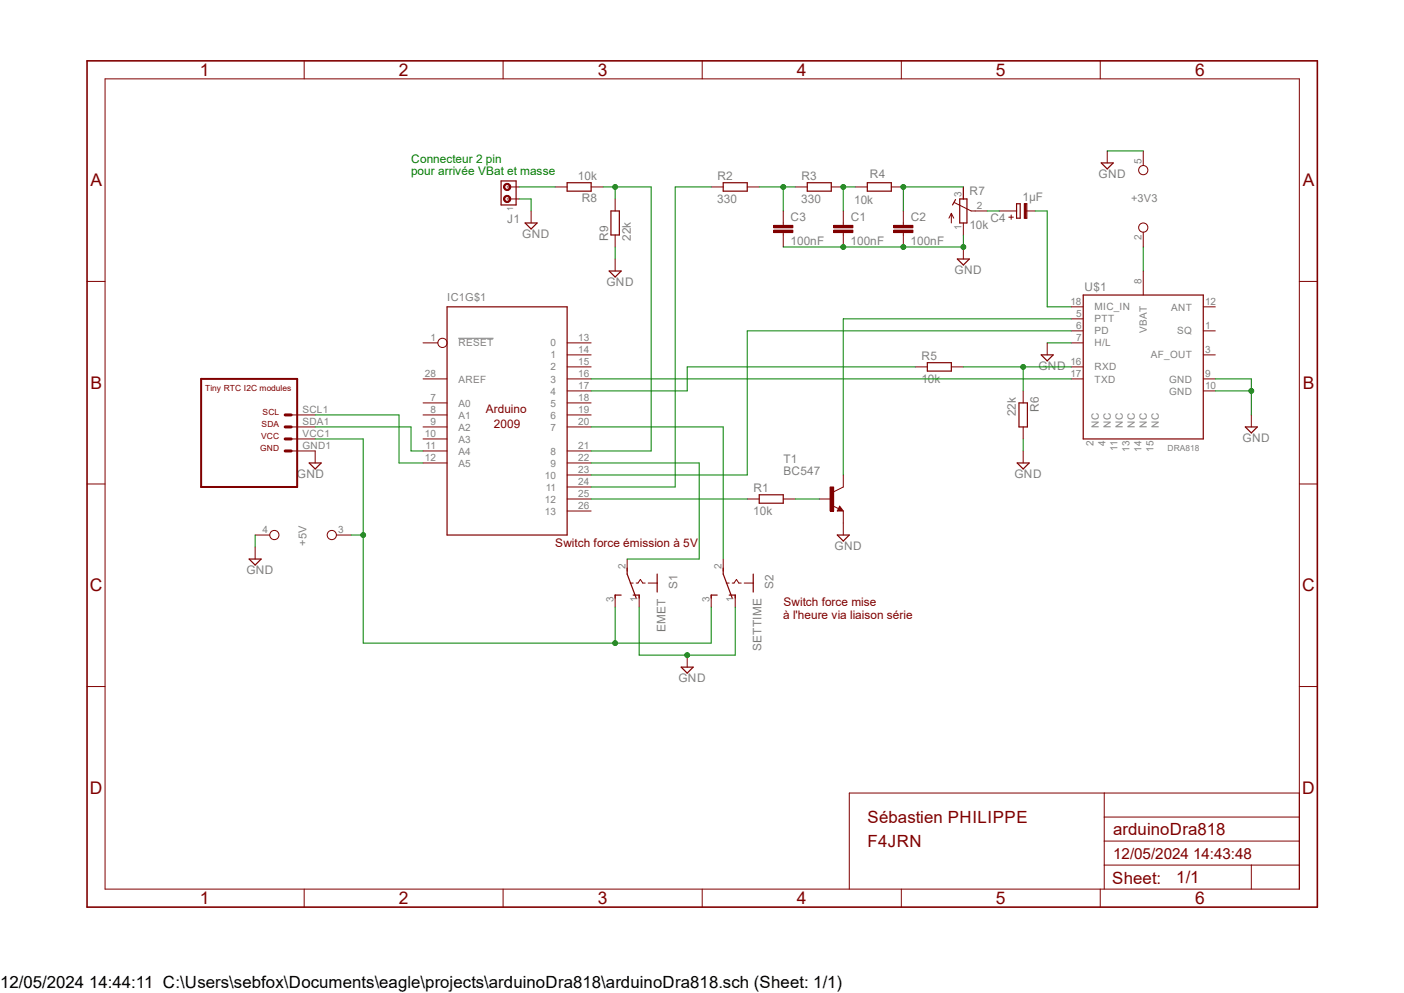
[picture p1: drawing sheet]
<svg xmlns="http://www.w3.org/2000/svg" width="297mm" height="210mm" viewBox="0 0 297 210" stroke-linecap="round" stroke-linejoin="round" font-family="sans-serif">
<path d="M96.9 71.5h7.5" fill="none" stroke="#808080" stroke-width=".21"/>
<g fill="none" stroke="#800000" stroke-width=".21">
<path d="M168.2 39.5h2.6M175.9 39.5h2.5M180.9 39.5h2.6M188.6 39.5h2.5M178.4 47.2v.5M178.4 49.2v.5M241.9 57.3v5.1M193.6 77.6h2.6M201.3 77.6h2.5M226.6 70h2.6M226.6 64.9h2.6M226.6 67.4h2.6"/>
<path d="M226.6 77.6h2.6M226.6 72.5h2.6M254.6 70h2.5M254.6 64.9h2.5M254.6 75.1h2.5M216.5 82.7v2.5M216.5 90.3v2.5M226.6 80.1h2.6M254.6 80.1h2.5M254.6 82.7h2.5M158.1 105.5h2.5M165.7 105.5h2.5"/>
</g>
<path d="M170.8 38.7h5.1v1.7h-5.1zM183.5 38.7h5.1v1.7h-5.1zM196.2 76.7h5.1v1.8h-5.1zM229.2 62.4h25.4v30.4h-25.4zM215.6 85.2h1.7v5.1h-1.7zM160.6 104.6h5.1v1.8h-5.1z" fill="none" stroke="#800000" stroke-width=".25"/>
<path d="M176.4 48.7h4v.5h-4z" fill-rule="evenodd" fill="#800000"/>
<path d="M176.4 48.7h4v.5h-4z" fill="none" stroke="#800000" stroke-width=".21"/>
<path d="M176.4 47.7h4v.5h-4z" fill-rule="evenodd" fill="#800000"/>
<path d="M176.4 47.7h4v.5h-4zM178.4 44.6v2.6M178.4 49.7v2.5M191.1 47.2v.5M191.1 49.2v.5" fill="none" stroke="#800000" stroke-width=".21"/>
<path d="M189.1 48.7h4v.5h-4z" fill-rule="evenodd" fill="#800000"/>
<path d="M189.1 48.7h4v.5h-4z" fill="none" stroke="#800000" stroke-width=".21"/>
<path d="M189.1 47.7h4v.5h-4z" fill-rule="evenodd" fill="#800000"/>
<path d="M203.8 39.5v2.6M189.1 47.7h4v.5h-4zM191.1 44.6v2.6M191.1 49.7v2.5M201.3 45.1v2.1M201.3 45.1l-.6 1M201.3 45.1l.5 1M201.9 42.8l3.5 1.8h3.4M203.8 47.2v2.5M176.1 107l1.3 .6M177.6 107.1l.8 1h-1.3zM178.4 103l-2 1" fill="none" stroke="#800000" stroke-width=".21"/>
<path d="M202.1 42.2l-.6 1.1M203 42.1h1.6v5.1h-1.6zM177.6 107.6l.2 .2h-.4l.2-.5 .5 .6h-.7" fill="none" stroke="#800000" stroke-width=".25"/>
<path d="M175.6 103h.8v5.1h-.8z" fill-rule="evenodd" fill="#800000"/>
<g fill="none" stroke="#800000" stroke-width=".21">
<path d="M22.2 16.7h252.7v171.3h-252.7zM64.3 12.9v3.8M106.4 12.9v3.8M148.5 12.9v3.8M190.7 12.9v3.8M232.7 12.9v3.8M117.4 39.5h2.6M125.1 39.5h2.5M150.5 39.5h2.5M158.1 39.5h2.5M234.2 31.9v2.6M241.9 31.9v3.1"/>
<path d="M18.4 59.5h3.8M130.1 42.1v2.5M130.1 49.7v2.5M130.1 54.8v2.5M165.7 47.2v.5M165.7 49.2v.5M203.8 52.2v2.6M211.4 44.6h3.7M213.4 45.9h1M213.9 45.5v.9M217 44.6h2M241.9 49.1v3.1"/>
<path d="M274.9 59.5h3.8M89.5 72.5h3.1M120 77.6h5.1M120 75.1h5.1M120 72.5h5.1M221.5 72.5v2.6M61.6 87.8h5.1M61.6 90.3h5.1M61.6 92.8h5.1M61.6 95.4h5.1v2.5M89.5 87.8h5.1M89.5 90.3h5.1"/>
<path d="M89.5 92.8h5.1M89.5 95.4h5.1M89.5 97.9h5.1M89.5 85.2h5.1M89.5 80.1h5.1M120 87.8h5.1M120 90.3h5.1M120 95.4h5.1M120 97.9h5.1M120 85.2h5.1M120 82.7h5.1M120 80.1h5.1"/>
<path d="M216.5 95.4v2.5M264.7 87.8v2.5M18.4 102.4h3.8M54 115.7v2.5M54 113.2h3.1M71.2 113.2h3.1M120 105.5h5.1M120 108.1h5.1M120 103h5.1M120 100.5h5.1M132.7 118.2v2.6M153 118.2v2.6"/>
<path d="M173.3 105.5h2.6M175.6 103h.8v5.1h-.8zM178.4 100.5v2.5M178.4 108.1v5.1M274.9 102.4h3.8M130.1 125.9v2.5M133.3 123.3h.6M134.6 123.3h.4l.5-.7 .5 .7h.5M135.2 125.9v2.5M137.1 123.3h1.9M145.4 138.6v2.5M150.5 125.9v2.5"/>
<path d="M153.6 123.3h.7M154.9 123.3h.4l.5-.7 .5 .7h.5M155.5 125.9v2.5M157.4 123.3h1.9M18.4 145.2h3.8M274.9 145.2h3.8M233.6 167.7v20.3M233.6 177.9h41.3M233.6 172.8h41.3M274.9 167.7h-95.2v20.3M64.3 188v3.9M106.4 188v3.9"/>
<path d="M148.5 188v3.9M190.7 188v3.9M232.7 188v3.9M233.6 183h41.3M264.7 183v5"/>
<circle cx="241.8" cy="36" r=".98"/>
<circle cx="241.8" cy="48.1" r=".98"/>
<circle cx="93.6" cy="72.5" r=".98"/>
<circle cx="58" cy="113.2" r=".98"/>
<circle cx="70.2" cy="113.2" r=".98"/>
</g>
<g fill="none" stroke="#800000" stroke-width=".25">
<path d="M120 38.7h5.1v1.7h-5.1zM153 38.7h5.1v1.7h-5.1zM233 34.5h2.5l-1.3 1.2zM128.9 57.3h2.5l-1.3 1.3zM129.2 44.6h1.8v5.1h-1.8zM202.5 54.8h2.6l-1.3 1.2zM215.1 43.1h.7v3h-.7zM216.7 43.1h.5v3h-.5zM217 43.1v3M94.6 64.9h25.4v48.3h-25.4zM220.3 75.1h2.5l-1.3 1.2zM65.4 97.9h2.5l-1.2 1.3z"/>
<path d="M215.2 97.9h2.5l-1.2 1.3zM263.4 90.3h2.6l-1.3 1.3zM52.7 118.2h2.5l-1.2 1.3zM177.1 113.2h2.6l-1.3 1.2zM131.4 125.9h-1.3v.6M132.7 120.1v1.3l1.9 5.1M133.9 125.9h1.3v.6M139 121.4v3.8M151.7 125.9h-1.2v.6M153 120.1v1.3l1.9 5.1M154.3 125.9h1.2v.6M159.3 121.4v3.8"/>
<path d="M144.1 141.1h2.5l-1.2 1.3z"/>
</g>
<path d="M42.5 80.1h20.4v22.9h-20.4z" fill="none" stroke="#800000" stroke-width=".42"/>
<path d="M60.3 90.3h1.3M60.3 87.8h1.3M60.3 95.4h1.3M60.3 92.8h1.3" fill="none" stroke="#800000" stroke-width=".64"/>
<path d="M18.4 12.9h260.3v179h-260.3z" fill="none" stroke="#800000" stroke-width=".34"/>
<path d="M163.7 48.7h4v.5h-4z" fill-rule="evenodd" fill="#800000"/>
<path d="M163.7 48.7h4v.5h-4z" fill="none" stroke="#800000" stroke-width=".21"/>
<path d="M163.7 47.7h4v.5h-4z" fill-rule="evenodd" fill="#800000"/>
<path d="M163.7 47.7h4v.5h-4zM165.7 44.6v2.6M165.7 49.7v2.5" fill="none" stroke="#800000" stroke-width=".21"/>
<path d="M106 38.3h3.2v5h-3.2z" fill="none" stroke="#800000" stroke-width=".25"/>
<path d="M106.8 41.4a.77 .77 0 0 1 1.2 .4 .77 .77 0 0 1-.6 1 .77 .77 0 0 1-.9-.7h.3a.51 .51 0 0 1 .6-.5 .51 .51 0 0 1 .3 .7 .51 .51 0 0 1-.7 .2l-.2-.4h-.3z" fill-rule="evenodd" fill="#800000"/>
<path d="M106.8 41.4a.77 .77 0 0 1 1.2 .4 .77 .77 0 0 1-.6 1 .77 .77 0 0 1-.9-.7h.3a.51 .51 0 0 1 .6-.5 .51 .51 0 0 1 .3 .7 .51 .51 0 0 1-.7 .2l-.2-.4h-.3z" fill="none" stroke="#800000" stroke-width=".21"/>
<path d="M106.8 38.9a.77 .77 0 0 1 1.2 .3 .77 .77 0 0 1-.6 1.1 .77 .77 0 0 1-.9-.8h.3a.51 .51 0 0 1 .6-.5 .51 .51 0 0 1 .3 .8 .51 .51 0 0 1-.7 .2l-.2-.5h-.3z" fill-rule="evenodd" fill="#800000"/>
<path d="M106.8 38.9a.77 .77 0 0 1 1.2 .3 .77 .77 0 0 1-.6 1.1 .77 .77 0 0 1-.9-.8h.3a.51 .51 0 0 1 .6-.5 .51 .51 0 0 1 .3 .8 .51 .51 0 0 1-.7 .2l-.2-.5h-.3zM107.3 39.5h2.5M107.3 42.1h2.5M112.4 44.6v2.6" fill="none" stroke="#800000" stroke-width=".21"/>
<path d="M111.1 47.2h2.5l-1.2 1.2z" fill="none" stroke="#800000" stroke-width=".25"/>
<path d="M257.1 80.1h7.6v7.7M257.1 82.7h7.6M168.2 105.5h5.1" fill="none" stroke="#008000" stroke-width=".21"/>
<circle cx="264.7" cy="82.7" r=".51" fill="#008000"/>
<g fill="none" stroke="#008000" stroke-width=".21">
<path d="M234.2 31.9h7.7M203.8 49.7v2.5h-25.4M221.5 72.5h5.1"/>
<circle cx="264.7" cy="82.7" r=".51"/>
</g>
<circle cx="191.1" cy="52.2" r=".51" fill="#008000"/>
<circle cx="191.1" cy="52.2" r=".51" fill="none" stroke="#008000" stroke-width=".21"/>
<circle cx="203.8" cy="52.2" r=".51" fill="#008000"/>
<g fill="none" stroke="#008000" stroke-width=".21">
<path d="M165.7 52.2h12.7"/>
<circle cx="203.8" cy="52.2" r=".51"/>
</g>
<circle cx="178.4" cy="52.2" r=".51" fill="#008000"/>
<g fill="none" stroke="#008000" stroke-width=".21">
<path d="M130.1 52.2v2.6M216.5 92.8v2.6M54 113.2v2.5M135.2 128.4v10.2h20.3v-10.2"/>
<circle cx="178.4" cy="52.2" r=".51"/>
</g>
<circle cx="145.4" cy="138.6" r=".51" fill="#008000"/>
<g fill="none" stroke="#008000" stroke-width=".21">
<path d="M109.8 42.1h2.6v2.5M66.7 92.8h10.1v43.2h73.7v-7.6M74.3 113.2h2.5M130.1 128.4v7.6"/>
<circle cx="145.4" cy="138.6" r=".51"/>
</g>
<circle cx="130.1" cy="136" r=".51" fill="#008000"/>
<circle cx="130.1" cy="136" r=".51" fill="none" stroke="#008000" stroke-width=".21"/>
<circle cx="76.8" cy="113.2" r=".51" fill="#008000"/>
<g fill="none" stroke="#008000" stroke-width=".21">
<path d="M150.5 39.5h-7.7v63.5h-17.7M219 44.6h2.5v20.3h5.1M241.9 52.2v5.1M203.8 77.6h22.8M216.5 77.6v5.1M226.6 67.4h-48.2v33.1M66.7 87.8h17.7v10.1h5.1M66.7 90.3h20.3v5.1h2.5M125.1 80.1h101.5M125.1 105.5h33"/>
<circle cx="76.8" cy="113.2" r=".51"/>
</g>
<circle cx="216.4" cy="77.6" r=".51" fill="#008000"/>
<g fill="none" stroke="#008000" stroke-width=".21">
<path d="M180.9 39.5h-2.5v5.1"/>
<circle cx="216.4" cy="77.6" r=".51"/>
</g>
<circle cx="178.4" cy="39.5" r=".51" fill="#008000"/>
<g fill="none" stroke="#008000" stroke-width=".21">
<path d="M203.8 39.5h-12.7v5.1"/>
<circle cx="178.4" cy="39.5" r=".51"/>
</g>
<circle cx="191.1" cy="39.5" r=".51" fill="#008000"/>
<g fill="none" stroke="#008000" stroke-width=".21">
<path d="M127.6 39.5h10.2v55.9M130.1 39.5v2.6M208.8 44.6h2.6M226.6 70h-68.5v30.5h-33"/>
<circle cx="191.1" cy="39.5" r=".51"/>
</g>
<circle cx="130.1" cy="39.5" r=".51" fill="#008000"/>
<g fill="none" stroke="#008000" stroke-width=".21">
<path d="M160.6 39.5h7.6M165.7 39.5v5.1M193.6 77.6h-48.2v5.1h-20.3M125.1 95.4h12.7M125.1 97.9h22.8v20.3h-15.2M125.1 90.3h27.9v27.9"/>
<circle cx="130.1" cy="39.5" r=".51"/>
</g>
<circle cx="165.7" cy="39.5" r=".51" fill="#008000"/>
<g fill="none" stroke="#008000" stroke-width=".21">
<path d="M109.8 39.5h7.6"/>
<circle cx="165.7" cy="39.5" r=".51"/>
</g>
<g font-size="3.7" fill="#800000">
<text x="42.2" y="16.1">1</text>
<text x="84.4" y="16.1">2</text>
<text x="126.5" y="16.1">3</text>
<text x="168.6" y="16.1">4</text>
<text x="210.7" y="16.1">5</text>
<text x="252.8" y="16.1">6</text>
<text x="19.1" y="39.4">A</text>
<text x="275.6" y="39.4">A</text>
<text x="19.1" y="82.3">B</text>
<text x="275.6" y="82.3">B</text>
<text x="19" y="125.1">C</text>
<text x="275.5" y="125.1">C</text>
<text x="19" y="167.9">D</text>
<text x="275.5" y="167.9">D</text>
<text x="42.2" y="191.3">1</text>
<text x="84.4" y="191.3">2</text>
<text x="126.5" y="191.3">3</text>
<text x="168.6" y="191.3">4</text>
<text x="210.7" y="191.3">5</text>
<text x="252.8" y="191.3">6</text>
</g>
<g font-size="3.6" fill="#800000">
<text x="183.5" y="174.1">Sébastien PHILIPPE</text>
<text x="183.5" y="179.2">F4JRN</text>
<text x="235.5" y="176.6">arduinoDra818</text>
<text x="235.3" y="186.9">Sheet:</text>
<text x="248.8" y="186.8">1/1</text>
</g>
<text font-size="3.6" x="0" y="209">12/05/2024 14:44:11 C:\Users\sebfox\Documents\eagle\projects\arduinoDra818\arduinoDra818.sch (Sheet: 1/1)</text>
<text font-size="3.2" fill="#800000" x="235.5" y="181.7">12/05/2024 14:43:48</text>
<g font-size="2.5" fill="#008000">
<text x="87" y="34.5">Connecteur 2 pin</text>
<text x="87" y="37">pour arrivée VBat et masse</text>
</g>
<g font-size="2.5" fill="#808080">
<text x="122.3" y="38">10k</text>
<text x="151.8" y="38">R2</text>
<text x="169.5" y="38">R3</text>
<text x="184" y="37.7">R4</text>
<text x="205.1" y="41.2">R7</text>
<text x="232.4" y="37.6">GND</text>
<text x="107.3" y="47.2">J1</text>
<text x="123.1" y="42.8">R8</text>
<text x="151.7" y="42.8">330</text>
<text x="167.3" y="46.8">C3</text>
<text x="169.5" y="42.8">330</text>
<text x="180" y="46.8">C1</text>
<text x="180.7" y="43.1">10k</text>
<text x="192.6" y="46.8">C2</text>
<text x="209.5" y="46.9">C4</text>
<text x="216.3" y="42.4">1µF</text>
<text x="110.5" y="50.3">GND</text>
<text x="128.7" y="50.9" transform="rotate(-90 128.7 50.9)">R9</text>
<text x="133.4" y="51" transform="rotate(-90 133.4 51)">22k</text>
<text x="167.2" y="51.9">100nF</text>
<text x="179.9" y="51.9">100nF</text>
<text x="192.6" y="51.9">100nF</text>
<text x="205.1" y="48.4">10k</text>
<text x="201.9" y="58">GND</text>
<text x="128.3" y="60.5">GND</text>
<text x="229.4" y="61.6">U$1</text>
<text x="194.9" y="76.1">R5</text>
<text x="194.9" y="80.9">10k</text>
<text x="219.7" y="78.2">GND</text>
<text x="214.9" y="88" transform="rotate(-90 214.9 88)">22k</text>
<text x="219.8" y="87.2" transform="rotate(-90 219.8 87.2)">R6</text>
<text x="262.9" y="93.5">GND</text>
<text x="62.8" y="101.1">GND</text>
<text x="165.7" y="100.5">BC547</text>
<text x="165.7" y="97.9">T1</text>
<text x="214.6" y="101.1">GND</text>
<text x="159.4" y="104.1">R1</text>
<text x="159.3" y="108.8">10k</text>
<text x="176.5" y="116.3">GND</text>
<text x="52.1" y="121.4">GND</text>
<text x="143.3" y="124.5" transform="rotate(-90 143.3 124.5)">S1</text>
<text x="163.7" y="124.5" transform="rotate(-90 163.7 124.5)">S2</text>
<text x="140.8" y="133.7" transform="rotate(-90 140.8 133.7)">EMET</text>
<text x="161.1" y="137.8" transform="rotate(-90 161.1 137.8)">SETTIME</text>
<text x="143.5" y="144.3">GND</text>
</g>
<g font-size="2.5" fill="#800000">
<text x="102.7" y="87.3">Arduino</text>
<text x="104.5" y="90.6">2009</text>
<text x="117.5" y="115.7">Switch force émission à 5V</text>
<text x="165.7" y="130.9">à l'heure via liaison série</text>
<text x="165.7" y="128.3">Switch force mise</text>
</g>
<g font-size="2.3" fill="#808080">
<text x="239.3" y="42.8">+3V3</text>
<text x="94.6" y="63.7">IC1G$1</text>
<text x="64.8" y="115.4" transform="rotate(-90 64.8 115.4)">+5V</text>
</g>
<g font-size="2.1" fill="#808080">
<text x="241.5" y="34.7" transform="rotate(-90 241.5 34.7)">5</text>
<text x="203.4" y="41.7" transform="rotate(-90 203.4 41.7)">3</text>
<text x="206.7" y="44.2">2</text>
<text x="203.4" y="48.7" transform="rotate(-90 203.4 48.7)">1</text>
<text x="241.5" y="50.7" transform="rotate(-90 241.5 50.7)">2</text>
<text x="226.4" y="64.6">18</text>
<text x="231.6" y="65.7">MIC_IN</text>
<text x="241.5" y="60" transform="rotate(-90 241.5 60)">8</text>
<text x="247.8" y="65.7">ANT</text>
<text x="254.9" y="64.6">12</text>
<text x="227.6" y="67.1">5</text>
<text x="227.6" y="69.6">6</text>
<text x="231.6" y="68.2">PTT</text>
<text x="231.6" y="70.7">PD</text>
<text x="242.6" y="70.4" transform="rotate(-90 242.6 70.4)">VBAT</text>
<text x="249" y="70.7">SQ</text>
<text x="254.9" y="69.6">1</text>
<text x="91.1" y="72.2">1</text>
<text x="97" y="73.3">RESET</text>
<text x="116.5" y="75.8">1</text>
<text x="116.5" y="73.3">0</text>
<text x="122.3" y="77.3">15</text>
<text x="122.3" y="74.7">14</text>
<text x="122.3" y="72.2">13</text>
<text x="226.4" y="77.3">16</text>
<text x="227.6" y="72.2">7</text>
<text x="231.6" y="73.3">H/L</text>
<text x="243.5" y="75.8">AF_OUT</text>
<text x="254.9" y="74.7">3</text>
<text x="89.9" y="79.8">28</text>
<text x="97" y="80.9">AREF</text>
<text x="116.5" y="83.4">4</text>
<text x="116.5" y="80.9">3</text>
<text x="116.5" y="78.4">2</text>
<text x="122.3" y="82.3">17</text>
<text x="122.3" y="79.8">16</text>
<text x="226.4" y="79.8">17</text>
<text x="231.6" y="80.9">TXD</text>
<text x="231.6" y="78.4">RXD</text>
<text x="247.3" y="80.9">GND</text>
<text x="247.3" y="83.4">GND</text>
<text x="254.9" y="79.8">9</text>
<text x="254.9" y="82.3">10</text>
<text x="64" y="87.4">SCL1</text>
<text x="64" y="90">SDA1</text>
<text x="91.1" y="84.9">7</text>
<text x="91.1" y="90">9</text>
<text x="91.1" y="87.4">8</text>
<text x="97" y="86">A0</text>
<text x="97" y="88.5">A1</text>
<text x="116.5" y="88.5">6</text>
<text x="116.5" y="86">5</text>
<text x="122.3" y="90">20</text>
<text x="122.3" y="87.4">19</text>
<text x="122.3" y="84.9">18</text>
<text x="64" y="92.5">VCC1</text>
<text x="64" y="95">GND1</text>
<text x="89.9" y="92.5">10</text>
<text x="90" y="95">11</text>
<text x="97" y="93.6">A3</text>
<text x="97" y="91.1">A2</text>
<text x="116.5" y="91.1">7</text>
<text x="122.3" y="95">21</text>
<text x="231.4" y="94.4" transform="rotate(-90 231.4 94.4)">2</text>
<text x="232.5" y="90.5" transform="rotate(-90 232.5 90.5)">NC</text>
<text x="233.9" y="94.4" transform="rotate(-90 233.9 94.4)">4</text>
<text x="235" y="90.5" transform="rotate(-90 235 90.5)">NC</text>
<text x="236.4" y="95.4" transform="rotate(-90 236.4 95.4)">11</text>
<text x="237.5" y="90.5" transform="rotate(-90 237.5 90.5)">NC</text>
<text x="239" y="95.6" transform="rotate(-90 239 95.6)">13</text>
<text x="240.1" y="90.5" transform="rotate(-90 240.1 90.5)">NC</text>
<text x="241.5" y="95.6" transform="rotate(-90 241.5 95.6)">14</text>
<text x="242.6" y="90.5" transform="rotate(-90 242.6 90.5)">NC</text>
<text x="244.1" y="95.6" transform="rotate(-90 244.1 95.6)">15</text>
<text x="245.2" y="90.5" transform="rotate(-90 245.2 90.5)">NC</text>
<text x="89.9" y="97.6">12</text>
<text x="97" y="96.1">A4</text>
<text x="97" y="98.7">A5</text>
<text x="115.3" y="101.2">10</text>
<text x="116.5" y="98.7">9</text>
<text x="116.5" y="96.1">8</text>
<text x="122.3" y="100.1">23</text>
<text x="122.3" y="97.6">22</text>
<text x="115.3" y="106.3">12</text>
<text x="115.4" y="103.8">11</text>
<text x="122.3" y="107.7">26</text>
<text x="122.3" y="105.2">25</text>
<text x="122.3" y="102.7">24</text>
<text x="55.5" y="112.8">4</text>
<text x="71.5" y="112.8">3</text>
<text x="115.3" y="108.8">13</text>
<text x="132.3" y="120.4" transform="rotate(-90 132.3 120.4)">2</text>
<text x="152.7" y="120.4" transform="rotate(-90 152.7 120.4)">2</text>
<text x="129.8" y="127.4" transform="rotate(-90 129.8 127.4)">3</text>
<text x="134.9" y="127.4" transform="rotate(-90 134.9 127.4)">1</text>
<text x="150.1" y="127.4" transform="rotate(-90 150.1 127.4)">3</text>
<text x="155.2" y="127.4" transform="rotate(-90 155.2 127.4)">1</text>
</g>
<g font-size="1.8" fill="#808080">
<text x="108.5" y="44.6" transform="rotate(-90 108.5 44.6)">1</text>
<text x="247" y="95.4">DRA818</text>
</g>
<g font-size="1.8" fill="#800000">
<text x="43.4" y="82.7">Tiny RTC I2C modules</text>
<text x="55.5" y="87.8">SCL</text>
<text x="55" y="95.4">GND</text>
<text x="55.2" y="92.8">VCC</text>
<text x="55.3" y="90.3">SDA</text>
</g>
</svg>
